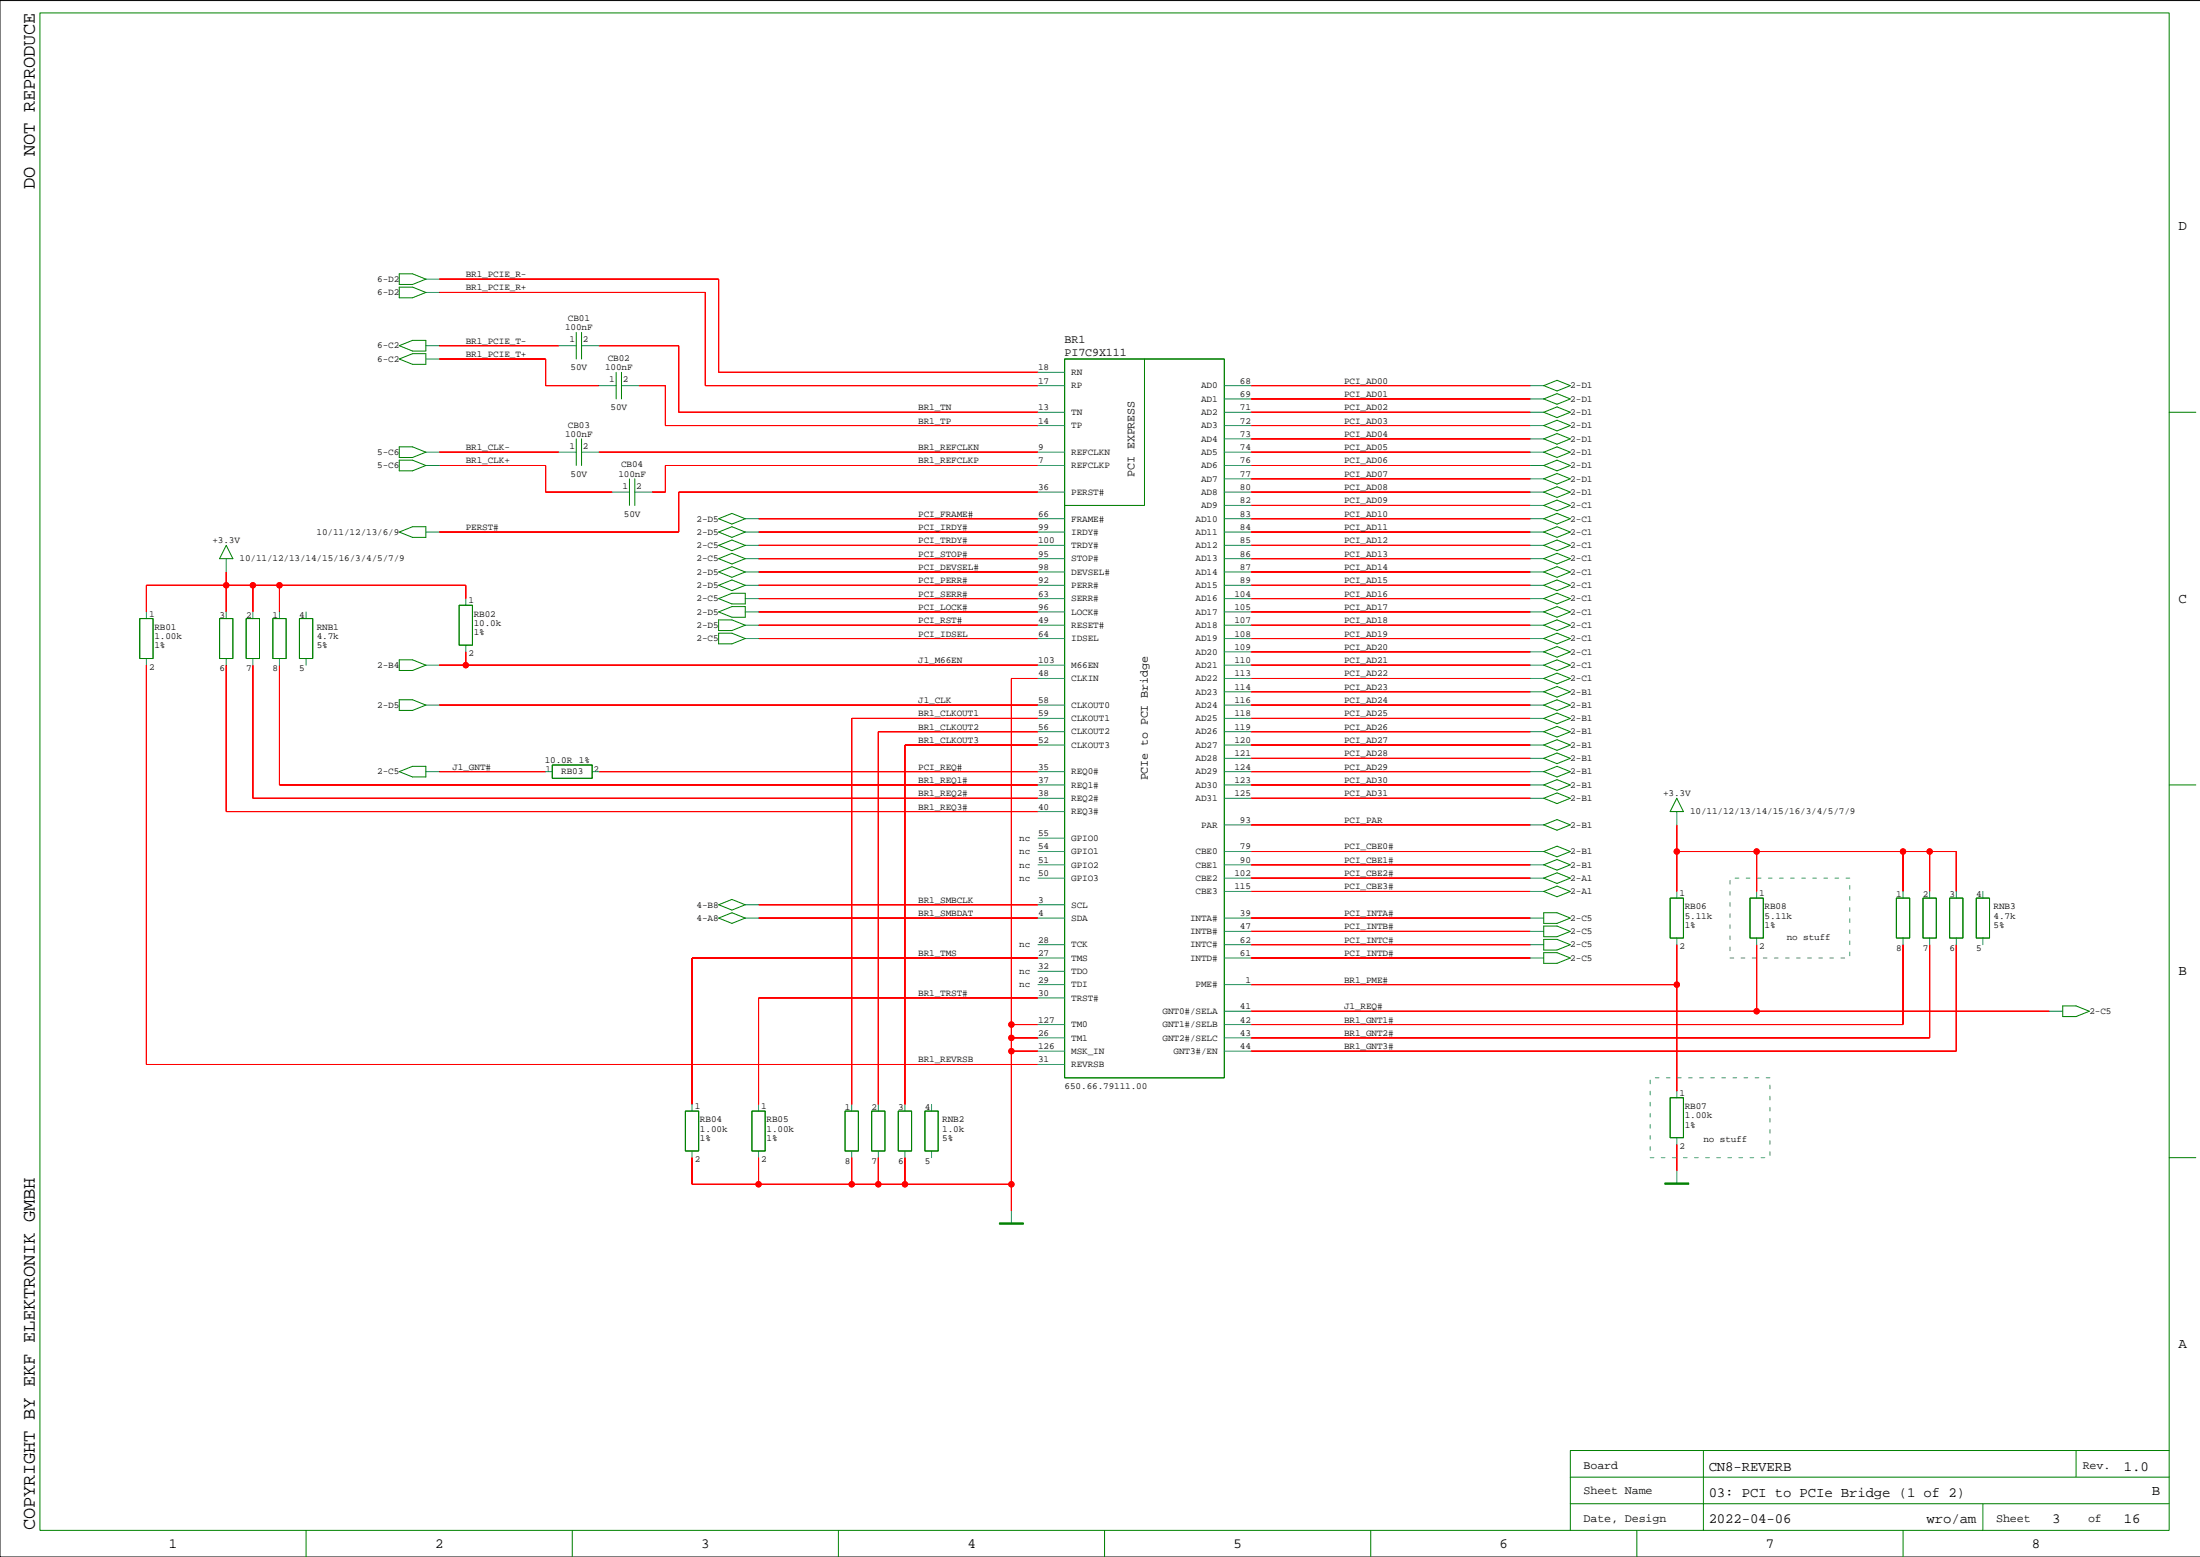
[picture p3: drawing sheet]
<svg xmlns="http://www.w3.org/2000/svg" width="420mm" height="297mm" viewBox="0 0 420 297" stroke-linecap="round" stroke-linejoin="round" font-family="sans-serif">
<path d="M419.9 .1h-419.9v296.9h419.9" fill="none" stroke="#000" stroke-width=".19"/>
<g fill="none" stroke="#008200" stroke-width=".19">
<path d="M7.6 2.5h406.3v289.5h-406.3zM413.9 78.6h5.1M43.2 104l1.2 2.6h-2.5zM320 152.3l1.2 2.5h-2.5zM413.9 149.8h5.1M413.9 220.9h5.1M325 276.7v15.3M396.1 276.7v5.1M413.9 276.7h-114.2v15.3M58.4 292v5M109.2 292v5M160 292v5"/>
<path d="M210.8 292v5M261.6 292v5M299.7 281.8h114.2M299.7 286.9h114.2M312.3 292v5M363.1 292v5M378.4 286.9v5.1"/>
</g>
<g fill="#f00" stroke="#f00" stroke-width=".19">
<path d="M238.7 73.6h53.3z" fill-rule="evenodd"/>
<path d="M238.7 76.1h53.3z" fill-rule="evenodd"/>
<path d="M238.7 78.6h53.3z" fill-rule="evenodd"/>
<path d="M238.7 81.2h53.3z" fill-rule="evenodd"/>
<path d="M238.7 83.7h53.3z" fill-rule="evenodd"/>
<path d="M238.7 86.3h53.3z" fill-rule="evenodd"/>
<path d="M238.7 88.8h53.3z" fill-rule="evenodd"/>
<path d="M238.7 91.3h53.3z" fill-rule="evenodd"/>
<path d="M238.7 93.9h53.3z" fill-rule="evenodd"/>
<path d="M238.7 96.4h53.3z" fill-rule="evenodd"/>
<path d="M238.7 99h53.3z" fill-rule="evenodd"/>
<path d="M238.7 101.5h53.3z" fill-rule="evenodd"/>
<path d="M238.7 104h53.3z" fill-rule="evenodd"/>
<path d="M238.7 106.6h53.3z" fill-rule="evenodd"/>
<path d="M238.7 109.1h53.3z" fill-rule="evenodd"/>
<path d="M238.7 111.7h53.3z" fill-rule="evenodd"/>
<path d="M238.7 114.2h53.3z" fill-rule="evenodd"/>
<path d="M238.7 116.7h53.3z" fill-rule="evenodd"/>
<path d="M238.7 119.3h53.3z" fill-rule="evenodd"/>
<path d="M238.7 121.8h53.3z" fill-rule="evenodd"/>
<path d="M238.7 124.4h53.3z" fill-rule="evenodd"/>
<path d="M238.7 126.9h53.3z" fill-rule="evenodd"/>
<path d="M238.7 129.4h53.3z" fill-rule="evenodd"/>
<path d="M238.7 132h53.3z" fill-rule="evenodd"/>
<path d="M238.7 134.5h53.3z" fill-rule="evenodd"/>
<path d="M238.7 137.1h53.3z" fill-rule="evenodd"/>
<path d="M238.7 139.6h53.3z" fill-rule="evenodd"/>
<path d="M238.7 142.1h53.3z" fill-rule="evenodd"/>
<path d="M238.7 144.7h53.3z" fill-rule="evenodd"/>
<path d="M238.7 147.2h53.3z" fill-rule="evenodd"/>
<path d="M238.7 149.8h53.3z" fill-rule="evenodd"/>
<path d="M238.7 152.3h53.3z" fill-rule="evenodd"/>
<path d="M114.3 86.3h83.8z" fill-rule="evenodd"/>
<path d="M124.4 93.9h2.6z" fill-rule="evenodd"/>
<path d="M127 88.8v5.1z" fill-rule="evenodd"/>
<path d="M127 88.8h71.1z" fill-rule="evenodd"/>
<path d="M83.8 86.3h22.9z" fill-rule="evenodd"/>
<path d="M83.8 88.8h20.3z" fill-rule="evenodd"/>
<path d="M104.1 93.9h12.7z" fill-rule="evenodd"/>
<path d="M104.1 88.8v5.1z" fill-rule="evenodd"/>
<path d="M121.9 73.6h5.1z" fill-rule="evenodd"/>
<path d="M127 73.6v7.6z" fill-rule="evenodd"/>
<path d="M127 81.2h71.1z" fill-rule="evenodd"/>
<path d="M104.1 73.6h10.2z" fill-rule="evenodd"/>
<path d="M104.1 68.5v5.1z" fill-rule="evenodd"/>
<path d="M83.8 68.5h20.3z" fill-rule="evenodd"/>
<path d="M114.3 66h15.2z" fill-rule="evenodd"/>
<path d="M129.5 66v12.6z" fill-rule="evenodd"/>
<path d="M129.5 78.6h68.6z" fill-rule="evenodd"/>
<path d="M83.8 66h22.9z" fill-rule="evenodd"/>
<path d="M134.6 73.6h63.5z" fill-rule="evenodd"/>
<path d="M134.6 55.8v17.8z" fill-rule="evenodd"/>
<path d="M83.8 55.8h50.8z" fill-rule="evenodd"/>
<path d="M137.1 71h61z" fill-rule="evenodd"/>
<path d="M137.1 53.3v17.7z" fill-rule="evenodd"/>
<path d="M83.8 53.3h53.3z" fill-rule="evenodd"/>
<path d="M129.5 93.9v7.6z" fill-rule="evenodd"/>
<path d="M83.8 101.5h45.7z" fill-rule="evenodd"/>
<path d="M129.5 93.9h68.6z" fill-rule="evenodd"/>
<path d="M238.7 162.4h53.3z" fill-rule="evenodd"/>
<path d="M238.7 165h53.3z" fill-rule="evenodd"/>
<path d="M238.7 167.5h53.3z" fill-rule="evenodd"/>
<path d="M238.7 170.1h53.3z" fill-rule="evenodd"/>
<path d="M238.7 157.4h53.3z" fill-rule="evenodd"/>
<path d="M238.7 175.1h53.3z" fill-rule="evenodd"/>
<path d="M238.7 177.7h53.3z" fill-rule="evenodd"/>
<path d="M238.7 180.2h53.3z" fill-rule="evenodd"/>
<path d="M238.7 182.8h53.3z" fill-rule="evenodd"/>
<path d="M320 218.3v5.1z" fill-rule="evenodd"/>
<path d="M320 180.2v7.6z" fill-rule="evenodd"/>
<path d="M320 187.8v20.4z" fill-rule="evenodd"/>
<path d="M238.7 187.8h81.3z" fill-rule="evenodd"/>
<path d="M335.2 180.2v12.7z" fill-rule="evenodd"/>
<path d="M335.2 192.9h55.9z" fill-rule="evenodd"/>
<path d="M238.7 192.9h96.5z" fill-rule="evenodd"/>
<path d="M363.1 180.2v15.3z" fill-rule="evenodd"/>
<path d="M238.7 195.5h124.4z" fill-rule="evenodd"/>
<path d="M368.2 180.2v17.8z" fill-rule="evenodd"/>
<path d="M238.7 198h129.5z" fill-rule="evenodd"/>
<path d="M373.3 180.2v20.3z" fill-rule="evenodd"/>
<path d="M238.7 200.5h134.6z" fill-rule="evenodd"/>
<path d="M368.2 162.4h5.1z" fill-rule="evenodd"/>
<path d="M363.1 162.4h5.1z" fill-rule="evenodd"/>
<path d="M335.2 162.4v7.7z" fill-rule="evenodd"/>
<path d="M320 162.4h15.2z" fill-rule="evenodd"/>
<path d="M335.2 162.4h27.9z" fill-rule="evenodd"/>
<path d="M320 162.4v7.7z" fill-rule="evenodd"/>
<path d="M363.1 162.4v7.7z" fill-rule="evenodd"/>
<path d="M368.2 162.4v7.7z" fill-rule="evenodd"/>
<path d="M373.3 162.4v7.7z" fill-rule="evenodd"/>
<path d="M320 157.4v5z" fill-rule="evenodd"/>
<path d="M144.7 99h53.4z" fill-rule="evenodd"/>
<path d="M144.7 101.5h53.4z" fill-rule="evenodd"/>
<path d="M144.7 104h53.4z" fill-rule="evenodd"/>
<path d="M144.7 106.6h53.4z" fill-rule="evenodd"/>
<path d="M144.7 109.1h53.4z" fill-rule="evenodd"/>
<path d="M144.7 111.7h53.4z" fill-rule="evenodd"/>
<path d="M144.7 114.2h53.4z" fill-rule="evenodd"/>
<path d="M144.7 116.7h53.4z" fill-rule="evenodd"/>
<path d="M144.7 119.3h53.4z" fill-rule="evenodd"/>
<path d="M144.7 121.8h53.4z" fill-rule="evenodd"/>
<path d="M88.9 124.4v2.5z" fill-rule="evenodd"/>
<path d="M83.8 126.9h5.1z" fill-rule="evenodd"/>
<path d="M88.9 126.9h109.2z" fill-rule="evenodd"/>
<path d="M83.8 134.5h114.3z" fill-rule="evenodd"/>
<path d="M162.5 137.1h35.6z" fill-rule="evenodd"/>
<path d="M162.5 137.1v73.6z" fill-rule="evenodd"/>
<path d="M167.6 139.6h30.5z" fill-rule="evenodd"/>
<path d="M167.6 139.6v71.1z" fill-rule="evenodd"/>
<path d="M172.7 142.1h25.4z" fill-rule="evenodd"/>
<path d="M172.7 142.1v68.6z" fill-rule="evenodd"/>
<path d="M114.3 147.2h83.8z" fill-rule="evenodd"/>
<path d="M83.8 147.2h20.3z" fill-rule="evenodd"/>
<path d="M53.3 126.9v22.9z" fill-rule="evenodd"/>
<path d="M53.3 149.8h144.8z" fill-rule="evenodd"/>
<path d="M48.2 126.9v25.4z" fill-rule="evenodd"/>
<path d="M48.2 152.3h149.9z" fill-rule="evenodd"/>
<path d="M43.2 126.9v27.9z" fill-rule="evenodd"/>
<path d="M43.2 154.8h154.9z" fill-rule="evenodd"/>
<path d="M144.7 172.6h53.4z" fill-rule="evenodd"/>
<path d="M144.7 175.1h53.4z" fill-rule="evenodd"/>
<path d="M132.1 182.8v27.9z" fill-rule="evenodd"/>
<path d="M132.1 182.8h66z" fill-rule="evenodd"/>
<path d="M27.9 126.9v76.2z" fill-rule="evenodd"/>
<path d="M27.9 203.1h170.2z" fill-rule="evenodd"/>
<path d="M88.9 111.7v2.5z" fill-rule="evenodd"/>
<path d="M53.3 111.7h35.6z" fill-rule="evenodd"/>
<path d="M48.2 111.7v5z" fill-rule="evenodd"/>
<path d="M27.9 111.7v5z" fill-rule="evenodd"/>
<path d="M27.9 111.7h15.3z" fill-rule="evenodd"/>
<path d="M43.2 109.1v2.6z" fill-rule="evenodd"/>
<path d="M43.2 111.7h5z" fill-rule="evenodd"/>
<path d="M53.3 111.7v5z" fill-rule="evenodd"/>
<path d="M48.2 111.7h5.1z" fill-rule="evenodd"/>
<path d="M43.2 111.7v5z" fill-rule="evenodd"/>
<path d="M144.7 220.9v5z" fill-rule="evenodd"/>
<path d="M132.1 225.9h12.6z" fill-rule="evenodd"/>
<path d="M132.1 220.9v5z" fill-rule="evenodd"/>
<path d="M144.7 225.9h17.8z" fill-rule="evenodd"/>
<path d="M193 195.5v2.5z" fill-rule="evenodd"/>
<path d="M162.5 220.9v5z" fill-rule="evenodd"/>
<path d="M162.5 225.9h5.1z" fill-rule="evenodd"/>
<path d="M167.6 220.9v5z" fill-rule="evenodd"/>
<path d="M167.6 225.9h5.1z" fill-rule="evenodd"/>
<path d="M172.7 220.9v5z" fill-rule="evenodd"/>
<path d="M172.7 225.9h20.3z" fill-rule="evenodd"/>
<path d="M193 225.9v5.1z" fill-rule="evenodd"/>
<path d="M193 129.4h5.1z" fill-rule="evenodd"/>
<path d="M193 198h5.1z" fill-rule="evenodd"/>
<path d="M193 198v2.5z" fill-rule="evenodd"/>
<path d="M193 195.5h5.1z" fill-rule="evenodd"/>
<path d="M193 200.5h5.1z" fill-rule="evenodd"/>
<path d="M193 129.4v66.1z" fill-rule="evenodd"/>
<path d="M193 200.5v25.4z" fill-rule="evenodd"/>
<path d="M144.7 190.4v20.3z" fill-rule="evenodd"/>
<path d="M144.7 190.4h53.4z" fill-rule="evenodd"/>
<circle cx="320" cy="187.8" r=".51"/>
<circle cx="335.2" cy="192.9" r=".51"/>
<circle cx="335.2" cy="162.4" r=".51"/>
<circle cx="363.1" cy="162.4" r=".51"/>
<circle cx="368.2" cy="162.4" r=".51"/>
<circle cx="320" cy="162.4" r=".51"/>
<circle cx="88.9" cy="126.9" r=".51"/>
<circle cx="48.2" cy="111.7" r=".51"/>
<circle cx="53.3" cy="111.7" r=".51"/>
<circle cx="43.2" cy="111.7" r=".51"/>
<circle cx="144.7" cy="225.9" r=".51"/>
<circle cx="162.5" cy="225.9" r=".51"/>
<circle cx="167.6" cy="225.9" r=".51"/>
<circle cx="172.7" cy="225.9" r=".51"/>
<circle cx="193" cy="198" r=".51"/>
<circle cx="193" cy="195.5" r=".51"/>
<circle cx="193" cy="225.9" r=".51"/>
<circle cx="193" cy="200.5" r=".51"/>
</g>
<g fill="none" stroke="#f00" stroke-width=".19">
<path d="M83.8 55.8h50.8v17.8h63.5M83.8 53.3h53.3v17.7h61M83.8 68.5h20.3v5.1h10.2M83.8 66h22.9M114.3 66h15.2v12.6h68.6M121.9 73.6h5.1v7.6h71.1M238.7 73.6h53.3M238.7 76.1h53.3M238.7 78.6h53.3M83.8 86.3h22.9M83.8 88.8h20.3v5.1h12.7M114.3 86.3h83.8"/>
<path d="M144.7 99h53.4M198.1 88.8h-71.1v5.1h-2.6M198.1 93.9h-68.6v7.6h-45.7M238.7 81.2h53.3M238.7 83.7h53.3M238.7 86.3h53.3M238.7 88.8h53.3M238.7 91.3h53.3M238.7 93.9h53.3M238.7 96.4h53.3M238.7 99h53.3M43.2 109.1v7.6"/>
<path d="M48.2 111.7v5M53.3 111.7v5M88.9 114.2v-2.5h-61v5M144.7 101.5h53.4M144.7 104h53.4M144.7 106.6h53.4M144.7 109.1h53.4M144.7 111.7h53.4M144.7 114.2h53.4M144.7 116.7h53.4M144.7 119.3h53.4M238.7 101.5h53.3"/>
<path d="M238.7 104h53.3M238.7 106.6h53.3M238.7 109.1h53.3M238.7 111.7h53.3M238.7 114.2h53.3M238.7 116.7h53.3M238.7 119.3h53.3M27.9 126.9v76.2h170.2M43.2 126.9v27.9h154.9M48.2 126.9v25.4h149.9M53.3 126.9v22.9h144.8M83.8 126.9h114.3"/>
<path d="M83.8 134.5h114.3M88.9 124.4v2.5M144.7 121.8h53.4M198.1 129.4h-5.1v101.6M198.1 137.1h-35.6v73.6M198.1 139.6h-30.5v71.1M238.7 121.8h53.3M238.7 124.4h53.3M238.7 126.9h53.3M238.7 129.4h53.3M238.7 132h53.3M238.7 134.5h53.3"/>
<path d="M238.7 137.1h53.3M238.7 139.6h53.3M83.8 147.2h20.3M114.3 147.2h83.8M198.1 142.1h-25.4v68.6M238.7 142.1h53.3M238.7 144.7h53.3M238.7 147.2h53.3M238.7 149.8h53.3M238.7 152.3h53.3M238.7 157.4h53.3M320 157.4v12.7"/>
<path d="M144.7 175.1h53.4M144.7 172.6h53.4M238.7 162.4h53.3M238.7 165h53.3M238.7 167.5h53.3M238.7 170.1h53.3M238.7 175.1h53.3M238.7 177.7h53.3M320 162.4h53.3v7.7M335.2 162.4v7.7M363.1 162.4v7.7M368.2 162.4v7.7"/>
<path d="M193 195.5h5.1M193 198h5.1M198.1 182.8h-66v27.9M198.1 190.4h-53.4v20.3M238.7 180.2h53.3M238.7 182.8h53.3M238.7 187.8h81.3M238.7 192.9h152.4M320 180.2v28M335.2 180.2v12.7M363.1 180.2v15.3h-124.4M368.2 180.2v17.8h-129.5"/>
<path d="M373.3 180.2v20.3h-134.6M193 200.5h5.1M320 218.3v5.1M132.1 220.9v5h60.9M144.7 220.9v5M162.5 220.9v5M167.6 220.9v5M172.7 220.9v5"/>
<circle cx="43.2" cy="111.7" r=".51"/>
<circle cx="48.2" cy="111.7" r=".51"/>
<circle cx="53.3" cy="111.7" r=".51"/>
<circle cx="88.9" cy="126.9" r=".51"/>
<circle cx="320" cy="162.4" r=".51"/>
<circle cx="335.2" cy="162.4" r=".51"/>
<circle cx="363.1" cy="162.4" r=".51"/>
<circle cx="368.2" cy="162.4" r=".51"/>
<circle cx="193" cy="198" r=".51"/>
<circle cx="193" cy="195.5" r=".51"/>
<circle cx="320" cy="187.8" r=".51"/>
<circle cx="335.2" cy="192.9" r=".51"/>
<circle cx="193" cy="200.5" r=".51"/>
<circle cx="144.7" cy="225.9" r=".51"/>
<circle cx="162.5" cy="225.9" r=".51"/>
<circle cx="167.6" cy="225.9" r=".51"/>
<circle cx="172.7" cy="225.9" r=".51"/>
<circle cx="193" cy="225.9" r=".51"/>
</g>
<g fill="none" stroke="#007d7b" stroke-width=".19">
<path d="M81.3 53.3h2.5M81.3 55.8h2.5M81.3 66h2.5M81.3 68.5h2.5M292 73.6h2.6M292 76.1h2.6M292 78.6h2.6M81.3 86.3h2.5M81.3 88.8h2.5M142.2 99h2.5M292 81.2h2.6M292 83.7h2.6"/>
<path d="M292 86.3h2.6M292 88.8h2.6M292 91.3h2.6M292 93.9h2.6M292 96.4h2.6M292 99h2.6M81.3 101.5h2.5M142.2 101.5h2.5M142.2 104h2.5M142.2 106.6h2.5M142.2 109.1h2.5M142.2 111.7h2.5"/>
<path d="M142.2 114.2h2.5M142.2 116.7h2.5M142.2 119.3h2.5M292 101.5h2.6M292 104h2.6M292 106.6h2.6M292 109.1h2.6M292 111.7h2.6M292 114.2h2.6M292 116.7h2.6M292 119.3h2.6M81.3 126.9h2.5"/>
<path d="M81.3 134.5h2.5M142.2 121.8h2.5M292 121.8h2.6M292 124.4h2.6M292 126.9h2.6M292 129.4h2.6M292 132h2.6M292 134.5h2.6M292 137.1h2.6M292 139.6h2.6M81.3 147.2h2.5M292 142.1h2.6"/>
<path d="M292 144.7h2.6M292 147.2h2.6M292 149.8h2.6M292 152.3h2.6M292 157.4h2.6M142.2 175.1h2.5M142.2 172.6h2.5M292 162.4h2.6M292 165h2.6M292 167.5h2.6M292 170.1h2.6M292 175.1h2.6"/>
<path d="M292 177.7h2.6M292 180.2h2.6M292 182.8h2.6M391.1 192.9h2.5"/>
</g>
<g fill="none" stroke="#007d00" stroke-width=".19">
<path d="M76.2 52.2h2.5l2.6 1.1-2.6 1h-2.5zM76.2 54.8h2.5l2.6 1-2.6 1h-2.5zM76.2 66l2.5-1.1h2.6v2.1h-2.6zM76.2 68.5l2.5-1h2.6v2h-2.6zM294.6 73.6l2.5-1 2.6 1-2.6 1zM294.6 76.1l2.5-1 2.6 1-2.6 1zM294.6 78.6l2.5-1 2.6 1-2.6 1.1zM76.2 85.3h2.5l2.6 1-2.6 1h-2.5zM76.2 87.8h2.5l2.6 1-2.6 1h-2.5zM137.1 99l2.6-1.1 2.5 1.1-2.5 1zM294.6 81.2l2.5-1 2.6 1-2.6 1zM294.6 83.7l2.5-1 2.6 1-2.6 1z"/>
<path d="M294.6 86.3l2.5-1 2.6 1-2.6 1zM294.6 88.8l2.5-1 2.6 1-2.6 1zM294.6 91.3l2.5-1 2.6 1-2.6 1.1zM294.6 93.9l2.5-1 2.6 1-2.6 1zM294.6 96.4l2.5-1 2.6 1-2.6 1zM294.6 99l2.5-1.1 2.6 1.1-2.6 1zM76.2 101.5l2.5-1h2.6v2h-2.6zM137.1 101.5l2.6-1 2.5 1-2.5 1zM137.1 104l2.6-1 2.5 1-2.5 1.1zM137.1 106.6l2.6-1 2.5 1-2.5 1zM137.1 109.1l2.6-1 2.5 1-2.5 1zM137.1 111.7l2.6-1.1 2.5 1.1-2.5 1z"/>
<path d="M137.1 114.2l2.6-1h2.5v2h-2.5zM137.1 116.7l2.6-1h2.5v2.1h-2.5zM137.1 118.3h2.6l2.5 1-2.5 1h-2.6zM294.6 101.5l2.5-1 2.6 1-2.6 1zM294.6 104l2.5-1 2.6 1-2.6 1.1zM294.6 106.6l2.5-1 2.6 1-2.6 1zM294.6 109.1l2.5-1 2.6 1-2.6 1zM294.6 111.7l2.5-1.1 2.6 1.1-2.6 1zM294.6 114.2l2.5-1 2.6 1-2.6 1zM294.6 116.7l2.5-1 2.6 1-2.6 1.1zM294.6 119.3l2.5-1 2.6 1-2.6 1zM76.2 125.9h2.5l2.6 1-2.6 1h-2.5z"/>
<path d="M76.2 133.5h2.5l2.6 1-2.6 1h-2.5zM137.1 120.8h2.6l2.5 1-2.5 1h-2.6zM294.6 121.8l2.5-1 2.6 1-2.6 1zM294.6 124.4l2.5-1.1 2.6 1.1-2.6 1zM294.6 126.9l2.5-1 2.6 1-2.6 1zM294.6 129.4l2.5-1 2.6 1-2.6 1.1zM294.6 132l2.5-1 2.6 1-2.6 1zM294.6 134.5l2.5-1 2.6 1-2.6 1zM294.6 137.1l2.5-1.1 2.6 1.1-2.6 1zM294.6 139.6l2.5-1 2.6 1-2.6 1zM76.2 147.2l2.5-1h2.6v2h-2.6zM294.6 142.1l2.5-1 2.6 1-2.6 1z"/>
<path d="M294.6 144.7l2.5-1 2.6 1-2.6 1zM294.6 147.2l2.5-1 2.6 1-2.6 1zM294.6 149.8l2.5-1.1 2.6 1.1-2.6 1zM294.6 152.3l2.5-1 2.6 1-2.6 1zM294.6 157.4l2.5-1 2.6 1-2.6 1zM137.1 175.1l2.6-1 2.5 1-2.5 1.1zM137.1 172.6l2.6-1 2.5 1-2.5 1zM294.6 162.4l2.5-1 2.6 1-2.6 1.1zM294.6 165l2.5-1 2.6 1-2.6 1zM294.6 167.5l2.5-1 2.6 1-2.6 1zM294.6 170.1l2.5-1 2.6 1-2.6 1zM294.6 174.1h2.5l2.6 1-2.6 1.1h-2.5z"/>
<path d="M294.6 176.7h2.5l2.6 1-2.6 1h-2.5zM294.6 179.2h2.5l2.6 1-2.6 1h-2.5zM294.6 181.7h2.5l2.6 1.1-2.6 1h-2.5zM393.6 191.9h2.5l2.6 1-2.6 1h-2.5z"/>
</g>
<g fill="none" stroke="#008080" stroke-width=".19">
<path d="M106.7 66h3.3M111 66h3.3M114.3 73.6h3.3M118.6 73.6h3.3M198.1 73.6h5.1M198.1 71h5.1M198.1 78.6h5.1M233.6 73.6h5.1M233.6 78.6h5.1M233.6 76.1h5.1M106.7 86.3h3.3M111 86.3h3.3"/>
<path d="M116.8 93.9h3.3M121.1 93.9h3.3M198.1 86.3h5.1M198.1 93.9h5.1M198.1 81.2h5.1M198.1 88.8h5.1M198.1 99h5.1M233.6 86.3h5.1M233.6 93.9h5.1M233.6 81.2h5.1M233.6 88.8h5.1M233.6 99h5.1"/>
<path d="M233.6 83.7h5.1M233.6 91.3h5.1M233.6 96.4h5.1M27.9 116.7v1.3M43.2 106.6v2.5M43.2 116.7v1.3M48.2 116.7v1.3M53.3 116.7v1.3M58.4 116.7v1.3M88.9 114.2v1.3M198.1 101.5h5.1M198.1 104h5.1"/>
<path d="M198.1 106.6h5.1M198.1 109.1h5.1M198.1 111.7h5.1M198.1 114.2h5.1M198.1 116.7h5.1M198.1 119.3h5.1M233.6 101.5h5.1M233.6 104h5.1M233.6 106.6h5.1M233.6 109.1h5.1M233.6 111.7h5.1M233.6 114.2h5.1"/>
<path d="M233.6 116.7h5.1M233.6 119.3h5.1M27.9 125.6v1.3M43.2 125.6v1.3M48.2 125.6v1.3M53.3 125.6v1.3M58.4 125.6v1.3M88.9 123.1v1.3M198.1 121.8h5.1M198.1 126.9h5.1M198.1 129.4h5.1M198.1 134.5h5.1"/>
<path d="M198.1 137.1h5.1M198.1 139.6h5.1M233.6 121.8h5.1M233.6 126.9h5.1M233.6 129.4h5.1M233.6 134.5h5.1M233.6 137.1h5.1M233.6 139.6h5.1M233.6 124.4h5.1M233.6 132h5.1M104.1 147.2h1.3M113 147.2h1.3"/>
<path d="M198.1 147.2h5.1M198.1 142.1h5.1M198.1 149.8h5.1M198.1 152.3h5.1M198.1 154.8h5.1M198.1 159.9h5.1M233.6 147.2h5.1M233.6 142.1h5.1M233.6 149.8h5.1M233.6 152.3h5.1M233.6 144.7h5.1M233.6 157.4h5.1"/>
<path d="M320 154.8v2.6M198.1 162.4h5.1M198.1 165h5.1M198.1 167.5h5.1M198.1 172.6h5.1M198.1 175.1h5.1M233.6 162.4h5.1M233.6 165h5.1M233.6 167.5h5.1M233.6 175.1h5.1M233.6 170.1h5.1M233.6 177.7h5.1"/>
<path d="M320 170.1v1.2M320 179v1.2M335.2 170.1v1.2M335.2 179v1.2M363.1 170.1v1.2M363.1 179v1.2M368.2 170.1v1.2M368.2 179v1.2M373.3 170.1v1.2M373.3 179v1.2M378.4 170.1v1.2M378.4 179v1.2"/>
<path d="M198.1 180.2h5.1M198.1 182.8h5.1M198.1 185.3h5.1M198.1 187.8h5.1M198.1 190.4h5.1M198.1 195.5h5.1M198.1 198h5.1M233.6 180.2h5.1M233.6 182.8h5.1M233.6 187.8h5.1M233.6 195.5h5.1M233.6 198h5.1"/>
<path d="M233.6 192.9h5.1M132.1 210.7v1.3M132.1 219.6v1.3M144.7 210.7v1.3M144.7 219.6v1.3M162.5 210.7v1.3M162.5 219.6v1.3M167.6 210.7v1.3M167.6 219.6v1.3M172.7 210.7v1.3M172.7 219.6v1.3M177.8 210.7v1.3"/>
<path d="M177.8 219.6v1.3M198.1 200.5h5.1M198.1 203.1h5.1M233.6 200.5h5.1M320 208.2v1.2M320 217v1.3M193 231v2.3M320 223.4v2.3"/>
</g>
<g fill="none" stroke="#008000" stroke-width=".19">
<path d="M110 63.4v5.1M111 63.4v5.1M117.6 71v5.1M118.6 71v5.1M203.2 68.5h30.4v137.1h-30.4zM218.4 68.5v27.9h-15.2M110 83.7v5.1M111 83.7v5.1M120.1 91.3v5.1M121.1 91.3v5.1M26.7 118h2.5v7.6h-2.5zM41.9 118h2.5v7.6h-2.5z"/>
<path d="M47 118h2.5v7.6h-2.5zM52.1 118h2.5v7.6h-2.5zM57.1 118h2.6v7.6h-2.6zM87.6 115.5h2.5v7.6h-2.5zM105.4 145.9h7.6v2.6h-7.6zM318.7 171.3h2.5v7.7h-2.5zM333.9 171.3h2.6v7.7h-2.6zM361.9 171.3h2.5v7.7h-2.5zM366.9 171.3h2.6v7.7h-2.6zM372 171.3h2.6v7.7h-2.6zM377.1 171.3h2.5v7.7h-2.5zM130.8 212h2.5v7.6h-2.5z"/>
<path d="M143.5 212h2.5v7.6h-2.5zM161.3 212h2.5v7.6h-2.5zM166.3 212h2.6v7.6h-2.6zM171.4 212h2.6v7.6h-2.6zM176.5 212h2.5v7.6h-2.5zM318.7 209.4h2.5v7.6h-2.5z"/>
</g>
<path d="M330.1 167.5h22.9v15.3h-22.9zM314.9 205.6h22.8v15.3h-22.8z" fill="none" stroke="#388e8e" stroke-width=".19" stroke-dasharray=".7 1.4"/>
<g fill="#008000" stroke="#008000" stroke-width=".19">
<path d="M317.7 225.7h4.6v.2h-4.6z" fill-rule="evenodd"/>
<path d="M190.7 233.3h4.6v.3h-4.6z" fill-rule="evenodd"/>
</g>
<g font-size="3.6">
<text x="6.6" y="36.1" transform="rotate(-90 6.6 36.1)">DO NOT REPRODUCE</text>
<text x="6.6" y="292" transform="rotate(-90 6.6 292)">COPYRIGHT BY EKF ELEKTRONIK GMBH</text>
</g>
<g font-size="2.7">
<text x="415.7" y="43.9">D</text>
<text x="415.7" y="115">C</text>
<text x="415.7" y="186.1">B</text>
<text x="415.7" y="257.2">A</text>
<text x="326.1" y="280.6">CN8-REVERB</text>
<text x="405.3" y="280.6">1.0</text>
<text x="326.1" y="285.6">03: PCI to PCIe Bridge (1 of 2)</text>
<text x="410.6" y="285.1">B</text>
<text x="326.1" y="290.5">2022-04-06</text>
<text x="367.6" y="290.5">wro/am</text>
<text x="391.6" y="290.5">3</text>
<text x="405.3" y="290.5">16</text>
<text x="32.2" y="295.3">1</text>
<text x="83" y="295.3">2</text>
<text x="133.8" y="295.3">3</text>
<text x="184.6" y="295.3">4</text>
<text x="235.4" y="295.3">5</text>
<text x="286.2" y="295.3">6</text>
<text x="337" y="295.3">7</text>
<text x="387.7" y="295.3">8</text>
</g>
<g font-size="2.2">
<text x="203.2" y="65.5">BR1</text>
<text x="203.2" y="68">PI7C9X111</text>
<text x="216.5" y="91" transform="rotate(-90 216.5 91)">PCI EXPRESS</text>
<text x="219" y="148.9" transform="rotate(-90 219 148.9)">PCIe to PCI Bridge</text>
<text x="302.2" y="280.2">Board</text>
<text x="397.4" y="280.2">Rev.</text>
<text x="302.2" y="285">Sheet Name</text>
<text x="302.2" y="290.3">Date, Design</text>
<text x="380.9" y="290.3">Sheet</text>
<text x="398.4" y="290.3">of</text>
</g>
<g font-size="1.8">
<text x="72" y="53.8">6-D2</text>
<text x="88.9" y="52.9">BR1_PCIE_R-</text>
<text x="72" y="56.3">6-D2</text>
<text x="88.9" y="55.4">BR1_PCIE_R+</text>
<text x="88.9" y="65.6">BR1_PCIE_T-</text>
<text x="107.8" y="63">100nF</text>
<text x="108.4" y="61.2">CB01</text>
<text x="108.7" y="65.3">1</text>
<text x="111.2" y="65.3">2</text>
<text x="72" y="69">6-C2</text>
<text x="72" y="66.5">6-C2</text>
<text x="88.9" y="68.1">BR1_PCIE_T+</text>
<text x="108.9" y="70.6">50V</text>
<text x="115.5" y="70.6">100nF</text>
<text x="116" y="68.9">CB02</text>
<text x="198.1" y="70.6">18</text>
<text x="204.4" y="71.6">RN</text>
<text x="116.3" y="72.9">1</text>
<text x="118.8" y="72.9">2</text>
<text x="198.1" y="73.2">17</text>
<text x="204.4" y="74.1">RP</text>
<text x="229.2" y="74.1">AD0</text>
<text x="229.2" y="76.6">AD1</text>
<text x="236.6" y="75.7">69</text>
<text x="236.6" y="73.2">68</text>
<text x="256.5" y="73.2">PCI_AD00</text>
<text x="256.5" y="75.7">PCI_AD01</text>
<text x="299.7" y="76.6">2-D1</text>
<text x="299.7" y="74.1">2-D1</text>
<text x="107.8" y="83.3">100nF</text>
<text x="108.4" y="81.6">CB03</text>
<text x="116.5" y="78.3">50V</text>
<text x="175.2" y="80.8">BR1_TP</text>
<text x="175.2" y="78.3">BR1_TN</text>
<text x="198.1" y="80.8">14</text>
<text x="198.1" y="78.3">13</text>
<text x="204.4" y="79.2">TN</text>
<text x="204.4" y="81.7">TP</text>
<text x="229.2" y="79.2">AD2</text>
<text x="229.2" y="81.7">AD3</text>
<text x="236.6" y="83.3">73</text>
<text x="236.6" y="80.8">72</text>
<text x="236.6" y="78.3">71</text>
<text x="256.5" y="78.3">PCI_AD02</text>
<text x="256.5" y="80.8">PCI_AD03</text>
<text x="256.5" y="83.3">PCI_AD04</text>
<text x="299.7" y="81.7">2-D1</text>
<text x="299.7" y="79.2">2-D1</text>
<text x="72" y="86.8">5-C6</text>
<text x="72" y="89.3">5-C6</text>
<text x="88.9" y="85.9">BR1_CLK-</text>
<text x="88.9" y="88.4">BR1_CLK+</text>
<text x="108.7" y="85.6">1</text>
<text x="111.2" y="85.6">2</text>
<text x="118.5" y="89.2">CB04</text>
<text x="175.2" y="85.9">BR1_REFCLKN</text>
<text x="175.2" y="88.4">BR1_REFCLKP</text>
<text x="198.1" y="88.4">7</text>
<text x="198.1" y="85.9">9</text>
<text x="204.4" y="86.8">REFCLKN</text>
<text x="204.4" y="89.3">REFCLKP</text>
<text x="229.2" y="84.3">AD4</text>
<text x="229.2" y="86.8">AD5</text>
<text x="229.2" y="89.3">AD6</text>
<text x="236.6" y="88.4">76</text>
<text x="236.6" y="85.9">74</text>
<text x="256.5" y="85.9">PCI_AD05</text>
<text x="256.5" y="88.4">PCI_AD06</text>
<text x="299.7" y="86.8">2-D1</text>
<text x="299.7" y="84.3">2-D1</text>
<text x="299.7" y="89.3">2-D1</text>
<text x="108.9" y="91">50V</text>
<text x="118" y="91">100nF</text>
<text x="118.8" y="93.2">1</text>
<text x="121.4" y="93.2">2</text>
<text x="198.1" y="93.5">36</text>
<text x="204.4" y="94.4">PERST#</text>
<text x="229.2" y="91.9">AD7</text>
<text x="229.2" y="94.4">AD8</text>
<text x="236.6" y="93.5">80</text>
<text x="236.6" y="91">77</text>
<text x="256.5" y="91">PCI_AD07</text>
<text x="256.5" y="93.5">PCI_AD08</text>
<text x="299.7" y="91.9">2-D1</text>
<text x="299.7" y="94.4">2-D1</text>
<text x="88.9" y="101.1">PERST#</text>
<text x="119" y="98.6">50V</text>
<text x="132.9" y="99.5">2-D5</text>
<text x="175.2" y="98.6">PCI_FRAME#</text>
<text x="175.2" y="101.1">PCI_IRDY#</text>
<text x="198.1" y="101.1">99</text>
<text x="198.1" y="98.6">66</text>
<text x="204.4" y="99.5">FRAME#</text>
<text x="228.2" y="99.5">AD10</text>
<text x="229.2" y="97">AD9</text>
<text x="236.6" y="101.1">84</text>
<text x="236.6" y="98.6">83</text>
<text x="236.6" y="96">82</text>
<text x="256.5" y="96">PCI_AD09</text>
<text x="256.5" y="98.6">PCI_AD10</text>
<text x="256.5" y="101.1">PCI_AD11</text>
<text x="299.7" y="99.5">2-C1</text>
<text x="299.7" y="97">2-C1</text>
<text x="40.5" y="103.7">+3.3V</text>
<text x="45.7" y="107.1">10/11/12/13/14/15/16/3/4/5/7/9</text>
<text x="60.4" y="102">10/11/12/13/6/9</text>
<text x="132.9" y="104.6">2-C5</text>
<text x="132.9" y="102">2-D5</text>
<text x="132.9" y="107.1">2-C5</text>
<text x="175.2" y="103.7">PCI_TRDY#</text>
<text x="175.2" y="106.2">PCI_STOP#</text>
<text x="198.1" y="106.2">95</text>
<text x="198.1" y="103.7">100</text>
<text x="204.4" y="102">IRDY#</text>
<text x="204.4" y="104.6">TRDY#</text>
<text x="204.4" y="107.1">STOP#</text>
<text x="228.2" y="102">AD11</text>
<text x="228.2" y="104.6">AD12</text>
<text x="228.2" y="107.1">AD13</text>
<text x="236.6" y="106.2">86</text>
<text x="236.6" y="103.7">85</text>
<text x="256.5" y="103.7">PCI_AD12</text>
<text x="256.5" y="106.2">PCI_AD13</text>
<text x="299.7" y="102">2-C1</text>
<text x="299.7" y="104.6">2-C1</text>
<text x="299.7" y="107.1">2-C1</text>
<text x="132.9" y="109.6">2-D5</text>
<text x="132.9" y="112.2">2-D5</text>
<text x="175.2" y="108.7">PCI_DEVSEL#</text>
<text x="175.2" y="111.3">PCI_PERR#</text>
<text x="175.2" y="113.8">PCI_SERR#</text>
<text x="198.1" y="113.8">63</text>
<text x="198.1" y="111.3">92</text>
<text x="198.1" y="108.7">98</text>
<text x="204.4" y="109.6">DEVSEL#</text>
<text x="204.4" y="112.2">PERR#</text>
<text x="228.2" y="109.6">AD14</text>
<text x="228.2" y="112.2">AD15</text>
<text x="235.6" y="113.8">104</text>
<text x="236.6" y="111.3">89</text>
<text x="236.6" y="108.7">87</text>
<text x="256.5" y="108.7">PCI_AD14</text>
<text x="256.5" y="111.3">PCI_AD15</text>
<text x="256.5" y="113.8">PCI_AD16</text>
<text x="299.7" y="112.2">2-C1</text>
<text x="299.7" y="109.6">2-C1</text>
<text x="28.4" y="117.6">1</text>
<text x="41.9" y="117.9">3</text>
<text x="46.9" y="117.9">2</text>
<text x="52" y="117.9">1</text>
<text x="57.1" y="117.9">4</text>
<text x="89.4" y="115.1">1</text>
<text x="90.4" y="117.6">RB02</text>
<text x="90.4" y="119.4">10.0k</text>
<text x="132.9" y="117.3">2-D5</text>
<text x="132.9" y="119.8">2-D5</text>
<text x="132.9" y="114.7">2-C5</text>
<text x="175.2" y="116.4">PCI_LOCK#</text>
<text x="175.2" y="118.9">PCI_RST#</text>
<text x="198.1" y="118.9">49</text>
<text x="198.1" y="116.4">96</text>
<text x="204.4" y="114.7">SERR#</text>
<text x="204.4" y="117.3">LOCK#</text>
<text x="204.4" y="119.8">RESET#</text>
<text x="228.2" y="114.7">AD16</text>
<text x="228.2" y="117.3">AD17</text>
<text x="228.2" y="119.8">AD18</text>
<text x="235.6" y="118.9">107</text>
<text x="235.6" y="116.4">105</text>
<text x="256.5" y="116.4">PCI_AD17</text>
<text x="256.5" y="118.9">PCI_AD18</text>
<text x="299.7" y="119.8">2-C1</text>
<text x="299.7" y="114.7">2-C1</text>
<text x="299.7" y="117.3">2-C1</text>
<text x="29.5" y="123.7">1%</text>
<text x="29.5" y="121.9">1.00k</text>
<text x="29.5" y="120.2">RB01</text>
<text x="60.4" y="120.2">RNB1</text>
<text x="60.4" y="121.9">4.7k</text>
<text x="60.4" y="123.7">5%</text>
<text x="89.4" y="125.2">2</text>
<text x="90.4" y="121.2">1%</text>
<text x="132.9" y="122.3">2-C5</text>
<text x="175.2" y="121.4">PCI_IDSEL</text>
<text x="198.1" y="121.4">64</text>
<text x="204.4" y="122.3">IDSEL</text>
<text x="228.2" y="122.3">AD19</text>
<text x="228.2" y="124.9">AD20</text>
<text x="235.6" y="124">109</text>
<text x="235.6" y="121.4">108</text>
<text x="256.5" y="121.4">PCI_AD19</text>
<text x="256.5" y="124">PCI_AD20</text>
<text x="299.7" y="122.3">2-C1</text>
<text x="299.7" y="124.9">2-C1</text>
<text x="28.4" y="127.8">2</text>
<text x="41.9" y="128">6</text>
<text x="46.9" y="128">7</text>
<text x="52" y="128">8</text>
<text x="57.1" y="128">5</text>
<text x="72" y="127.4">2-B4</text>
<text x="175.2" y="126.5">J1_M66EN</text>
<text x="198.1" y="129">48</text>
<text x="198.1" y="126.5">103</text>
<text x="204.4" y="127.4">M66EN</text>
<text x="204.4" y="130">CLKIN</text>
<text x="228.2" y="127.4">AD21</text>
<text x="228.2" y="130">AD22</text>
<text x="235.6" y="131.6">114</text>
<text x="235.6" y="129">113</text>
<text x="235.6" y="126.5">110</text>
<text x="256.5" y="126.5">PCI_AD21</text>
<text x="256.5" y="129">PCI_AD22</text>
<text x="256.5" y="131.6">PCI_AD23</text>
<text x="299.7" y="130">2-C1</text>
<text x="299.7" y="127.4">2-C1</text>
<text x="72" y="135">2-D5</text>
<text x="175.2" y="134.1">J1_CLK</text>
<text x="175.2" y="136.7">BR1_CLKOUT1</text>
<text x="198.1" y="136.7">59</text>
<text x="198.1" y="134.1">58</text>
<text x="204.4" y="135">CLKOUT0</text>
<text x="204.4" y="137.6">CLKOUT1</text>
<text x="228.2" y="132.5">AD23</text>
<text x="228.2" y="135">AD24</text>
<text x="228.2" y="137.6">AD25</text>
<text x="235.6" y="136.7">118</text>
<text x="235.6" y="134.1">116</text>
<text x="256.5" y="134.1">PCI_AD24</text>
<text x="256.5" y="136.7">PCI_AD25</text>
<text x="299.7" y="137.6">2-B1</text>
<text x="299.7" y="132.5">2-B1</text>
<text x="299.7" y="135">2-B1</text>
<text x="175.2" y="139.2">BR1_CLKOUT2</text>
<text x="175.2" y="141.7">BR1_CLKOUT3</text>
<text x="198.1" y="141.7">52</text>
<text x="198.1" y="139.2">56</text>
<text x="204.4" y="140.1">CLKOUT2</text>
<text x="204.4" y="142.7">CLKOUT3</text>
<text x="228.2" y="140.1">AD26</text>
<text x="228.2" y="142.7">AD27</text>
<text x="235.6" y="141.7">120</text>
<text x="235.6" y="139.2">119</text>
<text x="256.5" y="139.2">PCI_AD26</text>
<text x="256.5" y="141.7">PCI_AD27</text>
<text x="299.7" y="140.1">2-B1</text>
<text x="299.7" y="142.7">2-B1</text>
<text x="72" y="147.7">2-C5</text>
<text x="86.3" y="146.8">J1_GNT#</text>
<text x="103.9" y="145.6">10.0R</text>
<text x="104.1" y="147.3">1</text>
<text x="107.1" y="147.7">RB03</text>
<text x="110.5" y="145.6">1%</text>
<text x="113.3" y="147.3">2</text>
<text x="175.2" y="146.8">PCI_REQ#</text>
<text x="175.2" y="149.4">BR1_REQ1#</text>
<text x="198.1" y="149.4">37</text>
<text x="198.1" y="146.8">35</text>
<text x="204.4" y="147.7">REQ0#</text>
<text x="228.2" y="145.2">AD28</text>
<text x="228.2" y="147.7">AD29</text>
<text x="235.6" y="149.4">123</text>
<text x="235.6" y="146.8">124</text>
<text x="235.6" y="144.3">121</text>
<text x="256.5" y="144.3">PCI_AD28</text>
<text x="256.5" y="146.8">PCI_AD29</text>
<text x="256.5" y="149.4">PCI_AD30</text>
<text x="299.7" y="145.2">2-B1</text>
<text x="299.7" y="147.7">2-B1</text>
<text x="175.2" y="151.9">BR1_REQ2#</text>
<text x="175.2" y="154.4">BR1_REQ3#</text>
<text x="198.1" y="154.4">40</text>
<text x="198.1" y="151.9">38</text>
<text x="204.4" y="150.3">REQ1#</text>
<text x="204.4" y="152.8">REQ2#</text>
<text x="204.4" y="155.4">REQ3#</text>
<text x="228.2" y="150.3">AD30</text>
<text x="228.2" y="152.8">AD31</text>
<text x="235.6" y="151.9">125</text>
<text x="256.5" y="151.9">PCI_AD31</text>
<text x="299.7" y="150.3">2-B1</text>
<text x="299.7" y="152.8">2-B1</text>
<text x="317.3" y="151.9">+3.3V</text>
<text x="322.5" y="155.4">10/11/12/13/14/15/16/3/4/5/7/9</text>
<text x="194.5" y="160.4">nc</text>
<text x="198.1" y="159.5">55</text>
<text x="204.4" y="160.4">GPIO0</text>
<text x="229.2" y="157.9">PAR</text>
<text x="236.6" y="157">93</text>
<text x="256.5" y="157">PCI_PAR</text>
<text x="299.7" y="157.9">2-B1</text>
<text x="194.5" y="163">nc</text>
<text x="194.5" y="165.5">nc</text>
<text x="198.1" y="167.1">50</text>
<text x="198.1" y="164.6">51</text>
<text x="198.1" y="162.1">54</text>
<text x="204.4" y="163">GPIO1</text>
<text x="204.4" y="165.5">GPIO2</text>
<text x="228.2" y="163">CBE0</text>
<text x="228.2" y="165.5">CBE1</text>
<text x="235.6" y="167.1">102</text>
<text x="236.6" y="164.6">90</text>
<text x="236.6" y="162.1">79</text>
<text x="256.5" y="162.1">PCI_CBE0#</text>
<text x="256.5" y="164.6">PCI_CBE1#</text>
<text x="256.5" y="167.1">PCI_CBE2#</text>
<text x="299.7" y="165.5">2-B1</text>
<text x="299.7" y="163">2-B1</text>
<text x="132.9" y="173.1">4-B8</text>
<text x="175.2" y="172.2">BR1_SMBCLK</text>
<text x="194.5" y="168.1">nc</text>
<text x="198.1" y="172.2">3</text>
<text x="204.4" y="168.1">GPIO3</text>
<text x="204.4" y="173.1">SCL</text>
<text x="228.2" y="168.1">CBE2</text>
<text x="228.2" y="170.6">CBE3</text>
<text x="235.6" y="169.7">115</text>
<text x="256.5" y="169.7">PCI_CBE3#</text>
<text x="299.7" y="170.6">2-A1</text>
<text x="299.7" y="168.1">2-A1</text>
<text x="320.5" y="171">1</text>
<text x="321.5" y="173.5">RB06</text>
<text x="335.7" y="171">1</text>
<text x="336.7" y="173.5">RB08</text>
<text x="361.8" y="171.2">1</text>
<text x="366.9" y="171.2">2</text>
<text x="372" y="171.2">3</text>
<text x="377.1" y="171.2">4</text>
<text x="380.4" y="173.5">RNB3</text>
<text x="132.9" y="175.7">4-A8</text>
<text x="175.2" y="174.8">BR1_SMBDAT</text>
<text x="198.1" y="179.8">28</text>
<text x="198.1" y="174.8">4</text>
<text x="204.4" y="175.7">SDA</text>
<text x="227.1" y="175.7">INTA#</text>
<text x="227.1" y="178.2">INTB#</text>
<text x="236.6" y="179.8">62</text>
<text x="236.6" y="177.3">47</text>
<text x="236.6" y="174.8">39</text>
<text x="256.5" y="174.8">PCI_INTA#</text>
<text x="256.5" y="177.3">PCI_INTB#</text>
<text x="256.5" y="179.8">PCI_INTC#</text>
<text x="299.7" y="175.7">2-C5</text>
<text x="299.7" y="178.2">2-C5</text>
<text x="321.5" y="175.3">5.11k</text>
<text x="321.5" y="177">1%</text>
<text x="336.7" y="177">1%</text>
<text x="336.7" y="175.3">5.11k</text>
<text x="340.9" y="179.4">no stuff</text>
<text x="380.4" y="175.3">4.7k</text>
<text x="380.4" y="177">5%</text>
<text x="175.2" y="182.4">BR1_TMS</text>
<text x="194.5" y="185.8">nc</text>
<text x="194.5" y="180.8">nc</text>
<text x="198.1" y="184.9">32</text>
<text x="198.1" y="182.4">27</text>
<text x="204.4" y="180.8">TCK</text>
<text x="204.4" y="183.3">TMS</text>
<text x="204.4" y="185.8">TDO</text>
<text x="227.1" y="180.8">INTC#</text>
<text x="227.1" y="183.3">INTD#</text>
<text x="236.6" y="182.4">61</text>
<text x="256.5" y="182.4">PCI_INTD#</text>
<text x="299.7" y="180.8">2-C5</text>
<text x="299.7" y="183.3">2-C5</text>
<text x="320.5" y="181.1">2</text>
<text x="335.7" y="181.1">2</text>
<text x="361.8" y="181.4">8</text>
<text x="366.9" y="181.4">7</text>
<text x="372" y="181.4">6</text>
<text x="377.1" y="181.4">5</text>
<text x="175.2" y="190">BR1_TRST#</text>
<text x="194.5" y="188.4">nc</text>
<text x="198.1" y="190">30</text>
<text x="198.1" y="187.5">29</text>
<text x="204.4" y="188.4">TDI</text>
<text x="204.4" y="190.9">TRST#</text>
<text x="228.2" y="188.4">PME#</text>
<text x="237.7" y="187.5">1</text>
<text x="256.5" y="187.5">BR1_PME#</text>
<text x="198.1" y="197.6">26</text>
<text x="198.1" y="195.1">127</text>
<text x="204.4" y="196">TM0</text>
<text x="221.8" y="193.5">GNT0#/SELA</text>
<text x="221.8" y="196">GNT1#/SELB</text>
<text x="236.6" y="197.6">43</text>
<text x="236.6" y="195.1">42</text>
<text x="236.6" y="192.5">41</text>
<text x="256.5" y="192.5">J1_REQ#</text>
<text x="256.5" y="195.1">BR1_GNT1#</text>
<text x="256.5" y="197.6">BR1_GNT2#</text>
<text x="398.7" y="193.5">2-C5</text>
<text x="175.2" y="202.7">BR1_REVRSB</text>
<text x="198.1" y="202.7">31</text>
<text x="198.1" y="200.2">126</text>
<text x="204.4" y="198.5">TM1</text>
<text x="204.4" y="201.1">MSK_IN</text>
<text x="204.4" y="203.6">REVRSB</text>
<text x="221.8" y="198.5">GNT2#/SELC</text>
<text x="223.9" y="201.1">GNT3#/EN</text>
<text x="236.6" y="200.2">44</text>
<text x="256.5" y="200.2">BR1_GNT3#</text>
<text x="203.2" y="207.8">650.66.79111.00</text>
<text x="320.5" y="209">1</text>
<text x="132.6" y="211.6">1</text>
<text x="133.6" y="214.1">RB04</text>
<text x="133.6" y="215.9">1.00k</text>
<text x="145.3" y="211.6">1</text>
<text x="146.3" y="215.9">1.00k</text>
<text x="146.3" y="214.1">RB05</text>
<text x="161.2" y="211.8">1</text>
<text x="166.3" y="211.8">2</text>
<text x="171.4" y="211.8">3</text>
<text x="176.5" y="211.8">4</text>
<text x="179.8" y="214.1">RNB2</text>
<text x="179.8" y="215.9">1.0k</text>
<text x="321.5" y="215.1">1%</text>
<text x="321.5" y="211.6">RB07</text>
<text x="321.5" y="213.4">1.00k</text>
<text x="132.6" y="221.7">2</text>
<text x="133.6" y="217.7">1%</text>
<text x="145.3" y="221.7">2</text>
<text x="146.3" y="217.7">1%</text>
<text x="161.2" y="222">8</text>
<text x="166.3" y="222">7</text>
<text x="171.4" y="222">6</text>
<text x="176.5" y="222">5</text>
<text x="179.8" y="217.7">5%</text>
<text x="320.5" y="219.2">2</text>
<text x="325" y="217.9">no stuff</text>
</g>
</svg>
